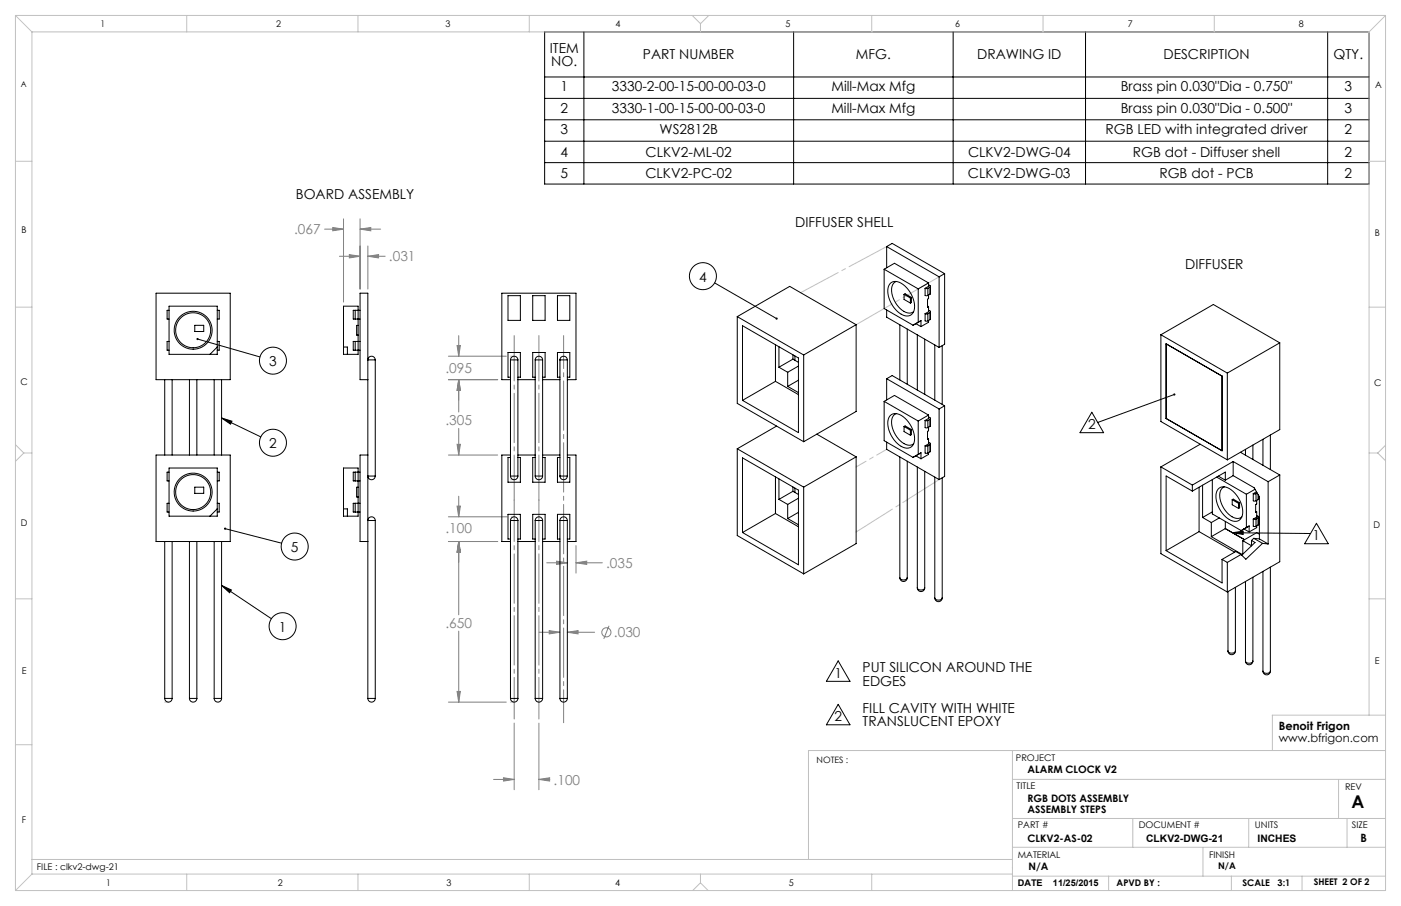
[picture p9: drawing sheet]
<svg xmlns="http://www.w3.org/2000/svg" width="432mm" height="279mm" viewBox="0 0 432 279" stroke-linecap="round" stroke-linejoin="round" font-family="sans-serif">
<g fill="none" stroke="#808080" stroke-width=".31">
<path d="M100 70.7h5.9M102.6 70.2l3.3 .5-3.3 .5zM104.6 79h6.4M105.9 67.5v25.7M107.7 78.5l3.3 .5-3.3 .5zM111 70.7l3.3-.5v1zM111 67.5v21.6M111 70.7h6.3M113.4 79l3.3-.5v1zM113.4 75.9v13.2M113.4 79h5.3M138.2 117.1h15.2"/>
<path d="M138.2 109.8h17.9M140.9 106.5h1l-.5 3.3zM141.4 117.1l.5 3.3h-1zM141.4 117.1v10M141.4 103.5v6.3M140.9 137h1l-.5 3.3zM141.4 132.1v8.2M138.2 140.3h15.2M138.2 159.4h18M140.9 156.1h1l-.5 3.3zM141.4 153v6.4M138.2 167h15.2"/>
<path d="M141.4 167l.5 3.3h-1zM141.4 167v22.6M168.5 173.6h6.4M171.6 173.1l3.3 .5-3.3 .5zM177.5 173.6l3.3-.5v1zM177.5 168.3v8.4M177.5 173.6h8.2M141.4 194.6v21.9M166.2 195h6.4M169.3 194.5l3.3 .5-3.3 .5zM174.9 195l3.3-.5v1zM174.9 195h8.4"/>
<path d="M187.7 193l-1.6 4M138.2 216.5h17.8M140.9 213.2h1l-.5 3.3zM155.2 239.9l3.3 .5-3.3 .5zM158.5 223v20.5M166.1 223v20.5M152.1 240.4h6.4M166.1 240.4l3.3-.5v1zM166.1 240.4h3.4"/>
<circle cx="186.9" cy="195" r="1.41"/>
</g>
<g fill="none" stroke="#000" stroke-width=".31">
<path d="M167.9 9.8h254.1v47h-254.1zM180 9.8v47M244.6 9.8v47M293.8 9.8v47M334.6 9.8v47M409.2 9.8v47M167.9 30.3h254.1M167.9 36.9h254.1M167.9 23.7h254.1M167.9 43.5h254.1M167.9 50.2h254.1M220.3 87.2l19.1 11.1"/>
<path d="M60.9 104.6l19.2 5.5M68.3 128.9l3.2 1-.5 .9zM68.3 128.9l12.1 5.8M336.5 127.1l3.6 6.3h-7.2zM361.9 121.7l-23.6 8.6M69.4 163l17.4 4.5M379.9 164.3l24 .2M379.9 164.3l3.3-.5v1zM405.7 161.4l3.7 6.3h-7.3zM68.3 180.5l3 1.5-.5 .8zM68.3 180.5l15.3 10.3M258.3 203.8l3.7 6.3h-7.3z"/>
<path d="M258.3 217.2l3.7 6.3h-7.3z"/>
<circle cx="216.6" cy="85.2" r="4.2"/>
<circle cx="84.1" cy="111.2" r="4.2"/>
<circle cx="84.1" cy="136.5" r="4.2"/>
<circle cx="90.8" cy="168.5" r="4.2"/>
<circle cx="87.1" cy="193.1" r="4.2"/>
</g>
<path d="M158.5 221.7v-67.5M166.1 221.7v-67.5" fill="none" stroke="#808080" stroke-width=".31" stroke-dasharray="15.2 1.3 1.3 1.3" stroke-dashoffset="2.4"/>
<path d="M173.7 103.5v119.4" fill="none" stroke="#808080" stroke-width=".31" stroke-dasharray="15.2 1.3 1.3 1.3" stroke-dashoffset="5.1"/>
<path d="M158.5 154.3v-50.8M166.1 154.3v-50.8" fill="none" stroke="#808080" stroke-width=".31" stroke-dasharray="15.2 1.3 1.3 1.3" stroke-dashoffset="1.3"/>
<path d="M158.5 109.8h-1.2M158.5 159.4h-1M158.5 147.9h-1.2M51.9 216.5h-1.1M158.5 216.5h-1.2" fill="none" stroke="#c0c0c0" stroke-width=".31" stroke-dasharray="15.2 1.3 1.3 1.3"/>
<path d="M273.3 76l-26.5 14.3" fill="none" stroke="#c0c0c0" stroke-width=".31" stroke-dasharray="15.2 1.3 1.3 1.3" stroke-dashoffset="2.1"/>
<path d="M289.4 85.4l-25.5 14.7" fill="none" stroke="#c0c0c0" stroke-width=".31" stroke-dasharray="15.2 1.3 1.3 1.3" stroke-dashoffset="2.4"/>
<path d="M289.4 147.9l-25.5 16.2" fill="none" stroke="#c0c0c0" stroke-width=".31" stroke-dasharray="15.2 1.3 1.3 1.3" stroke-dashoffset="2"/>
<path d="M273.3 138.6l-9.4 5.4" fill="none" stroke="#c0c0c0" stroke-width=".31" stroke-dasharray="15.2 1.3 1.3 1.3" stroke-dashoffset="11.7"/>
<g fill="none" stroke="#c0c0c0" stroke-width=".31">
<path d="M4.8 4.8l5 5M4.8 4.8h422.2M4.8 4.8v269.8M9.8 9.8h412.2M9.8 9.8v259.8M57.5 4.8v5M110.3 4.8v5M163.1 4.8v5M213.4 4.8l2.5 2.5M215.9 7.3v2.5M218.4 4.8l-2.5 2.5M268.7 4.8v5"/>
<path d="M321.5 4.8v5M374.3 4.8v5M422 9.8v210.7M427 4.8l-5 5M427 4.8v269.8h-422.2M4.8 49.7h5M422 49.7h5M4.8 94.7h5M422 94.7h5M4.8 137.1l2.5 2.6M7.3 139.7l-2.5 2.6M7.3 139.7h2.5"/>
<path d="M422 139.7h2.6M424.6 139.7l2.4 2.4M427 137.3l-2.4 2.4M4.8 184.7h5M422 184.7h5M4.8 229.7h5M312 231.5v43.1M427 231.5h-177.8v33.6M427 220.5h-34.8v11M312 240.3h115M312 252.4h115M349.1 252.4v8.9"/>
<path d="M384.9 252.4v8.9M412.6 240.3v12.1M415.2 252.4v8.9M9.8 265.1h302.2M9.8 269.6l-5 5M9.8 269.6h302.2M57.5 269.6v5M110.3 269.6v5M163.1 269.6v5M215.9 272.2l-2.4 2.4M215.9 272.2l2.4 2.4M215.9 269.6v2.6"/>
<path d="M268.7 269.6v5M312 270.2h115M312 261.3h115M341.7 270.2v4.4M370.8 261.3v8.9M379.5 270.2v4.4M401.3 270.2v4.4"/>
</g>
<path d="M60.6 104.3v.2l.3 .1-.3-.1a.34 .34 0 0 0 .3 .4 .34 .34 0 0 0 .3-.5 .34 .34 0 0 0-.6-.1zM68.3 180.5l3 1.5-.5 .8zM68.3 128.9l3.2 1-.5 .9zM69.1 162.8l-.1 .1 .4 .1-.4-.1a.34 .34 0 0 0 .4 .5 .34 .34 0 0 0 .3-.5 .34 .34 0 0 0-.6-.1zM239.2 98l-.1 .4 .4 .1 .2-.1-.3-.1 .3 .1v-.3zM379.9 164.3l3.3-.5v1zM361.7 121.4a.34 .34 0 0 0 .2 .6 .34 .34 0 0 0 .4-.5l-.4 .2 .3-.2z" fill="#000"/>
<g fill="#808080">
<path d="M140.9 106.5h1l-.5 3.3zM141.4 117.1l.5 3.3h-1zM140.9 156.1h1l-.5 3.3zM141.4 167l.5 3.3h-1zM141.4 167l.5 3.3h-1zM140.9 213.2h1l-.5 3.3z"/>
<path d="M102.6 70.2l3.3 .5-3.3 .5zM111 70.7l3.3-.5v1zM107.7 78.5l3.3 .5-3.3 .5zM113.4 79l3.3-.5v1zM141.4 117.1l.5 3.3h-1zM140.9 137h1l-.5 3.3zM155.2 239.9l3.3 .5-3.3 .5zM166.1 240.4l3.3-.5v1zM169.3 194.5l3.3 .5-3.3 .5zM174.9 195l3.3-.5v1zM171.6 173.1l3.3 .5-3.3 .5zM177.5 173.6l3.3-.5v1z"/>
</g>
<g fill="none" stroke="#000" stroke-width=".31">
<path d="M273.3 76v6.6M273.3 76l16.1 9.4M273.3 76l1.7-.9 16.1 9.3M48.1 90.4h22.9v26.7h-22.9zM52.1 95.7h-.6v2.7h.6M52.1 94.4h14.9v14.9h-14.9zM67 95.7h.6v2.7h-.6M105.9 94.4h4.5v14.9h-4.5zM109.5 98.4h1.5M109.5 95.7h1.5M109.5 95.7h-.6v2.7h.6M109.5 95.7v2.7"/>
<path d="M156.6 91.2h3.8v7.6h-3.8zM164.2 91.2h3.8v7.6h-3.8zM171.8 91.2h3.8v7.6h-3.8zM227.2 97.6v26.8l20.5 11.8M227.2 97.6l20.5 11.9M227.2 97.6l16.2-9.3 20.5 11.8M272.5 83v12.2l8.9 5.1M272.5 83l10.5 6.1M272.5 83l3.2-1.8 10.5 6.1M273.3 95.6v2.2l16.1 9.4M274.3 87.5a2.87 2.87 0 0 1 4 .2 8.2 8.2 0 0 1 3.2 8.6 2.47 2.47 0 0 1-3.7 .6 8.2 8.2 0 0 1-3.8-8.9zM276.2 86.8a2.93 2.93 0 0 0-1.3 3.7 7.3 7.3 0 0 0 5.4 6.1l1.3-.5"/>
<path d="M278.6 90.8v1.5l2 1.2M278.6 90.8l.4-.2 1.9 1.1M278.6 90.8l2 1.1M280.6 91.9v1.6M280.9 91.7v1.6l-.3 .2M280.9 91.7l-.3 .2M283 89.1v10.3l.9-.5M283.9 98.9v1.8M283.9 98.9l-2.5 1.4M285.1 88.9h.9M285.1 88.9v2.2h.9M285.1 96.7h.9"/>
<path d="M285.1 96.7v2.3h.9M285.9 94.4l.3 .1M286 88.9v2.2M286 96.7v2.3M286.2 87.8l.5 .4-.1 .3M286.2 95.6l.5 .4-.1 .4M286.2 87.3l-3.2 1.8M286.2 87.3v1l-1.1 .6M286.2 91v1.1l-.3 .2v2.4l.3-.2M286.2 94.5v1.6l-1.1 .6M286.2 98.8v.6l-2.3 1.3M286.6 88.5v2.2"/>
<path d="M286.6 96.4v2.2M286.6 88.5l-.6 .4M286.6 90.7l-.6 .4M286.6 96.4l-.6 .3M286.6 98.6l-.6 .4M286.8 88.3v2.2l-.2 .2M286.8 96.1v2.2l-.2 .3M289.4 85.4v21.8M291.1 84.4v21.8l-1.7 1M291.1 84.4l-1.7 1M50.8 117.1v23.2M52.1 105.3h-.6v2.7h.6"/>
<path d="M53.1 117.1v23.2M58.4 117.1v23.2M60 100.3h2.8v1.9h-2.8zM60.7 117.1v23.2M66 117.1v23.2M67 105.3h.6v2.7h-.6M67 107l-2.3 2.3M68.3 117.1v23.2M105.9 107h1.2v2.3M109.5 108h1.5M109.5 105.3h1.5M109.5 105.3h-.6v2.7h.6"/>
<path d="M109.5 105.3v2.7M110.4 100.3h-.5v3h.5M113.4 117.1h-2.4v-26.7h2.4v125M113.8 110.1a1.05 1.05 0 0 1 1.2-.2 1.05 1.05 0 0 1 .6 1.1h-2.2zM115.7 111v35.8M157.3 111a1.14 1.14 0 0 1 1.2-1.2 1.14 1.14 0 0 1 1.1 1.2M157.3 111h2.3M157.3 117.1h-2.6v-26.7h22.8v26.7h-2.6M157.3 111v35.8M157.3 116.3h-.7v-7.6h3.8v7.6h-.8M159.6 117.1h5.4M159.6 111v35.8"/>
<path d="M165 111a1.14 1.14 0 0 1 1.1-1.2 1.14 1.14 0 0 1 1.1 1.2M165 111h2.2M165 111v35.8M165 116.3h-.8v-7.6h3.8v7.6h-.8M167.2 117.1h5.4M167.2 111v35.8M172.6 111a1.14 1.14 0 0 1 1.1-1.2 1.14 1.14 0 0 1 1.2 1.2M172.6 111h2.3M172.6 111v35.8M172.6 116.3h-.8v-7.6h3.8v7.6h-.7M174.9 111v35.8M228.8 100.4l17.3 10v23l-17.3-9.9z"/>
<path d="M239 106.3v11.3M239 117.6l7.1 4.1M239 117.6l-10.2 5.9M240.1 106.9v6.3M240.1 113.2l2.7 1.6M242.8 114.8v4.4M242.8 119.2l3.3 1.9M244.4 109.4v1.4M244.4 110.8l-4.3 2.4M244.4 110.8l1.7 .9M245 109.8v1.3M246.1 117.2l-3.3 2"/>
<path d="M246.1 112.9l-3.3 1.9M247.7 109.5v26.7M263.9 100.1v26.8l-16.2 9.3M263.9 100.1l-16.2 9.4M273.3 116.8l16.1 9.3M273.3 116.8l1.7-1 16.1 9.3M273.3 116.8v6.5M277.3 100.2v17M279.6 101.5v17M281.4 100.3l.9-.5 1.6 .9M282.7 103.3v17M285 104.6v17"/>
<path d="M288.1 106.4v17M290.4 106.6v18.1M357.8 103.2v26.8l20.5 11.8M357.8 103.2l20.5 11.9M357.8 103.2l16.2-9.3 20.4 11.8M359.4 106l17.3 10v23l-17.3-9.9zM378.3 115.1v26.7M394.4 105.7v26.8l-16.1 9.3M394.4 105.7l-16.1 9.4M227.2 138.4v26.8l20.5 11.8M227.2 138.4l20.5 11.8M239.4 131.4l-12.2 7"/>
<path d="M251.7 133.9l12.2 7M272.5 123.8l10.5 6M272.5 123.8l3.2-1.9 10.5 6.1M272.5 123.8v12.1l8.9 5.2M273.3 136.4v2.2l16.1 9.3M274.3 128.3a2.87 2.87 0 0 1 4 .2 8.2 8.2 0 0 1 3.2 8.5 2.47 2.47 0 0 1-3.7 .7 8.2 8.2 0 0 1-3.8-9zM276.2 127.6a2.93 2.93 0 0 0-1.3 3.6 7.3 7.3 0 0 0 5.4 6.1l1.3-.5M278.6 131.5l.4-.2 1.9 1.2M278.6 131.5v1.6l2 1.1M278.6 131.5l2 1.2M280.6 132.7v1.5M280.9 132.5v1.5l-.3 .2"/>
<path d="M280.9 132.5l-.3 .2M283 129.8v10.3l.9-.5M283.9 139.6v1.9M283.9 139.6l-2.5 1.5M285.1 129.7h.9M285.1 129.7v2.2h.9M285.1 137.5h.9M285.1 137.5v2.2h.9M285.9 135.1l.3 .2M286 129.7v2.2M286 137.5v2.2M286.2 128.6l.5 .3-.1 .4"/>
<path d="M286.2 136.4l.5 .4-.1 .3M286.2 128l-3.2 1.8M286.2 131.7v1.1l-.3 .2v2.5l.3-.2M286.2 128v1l-1.1 .7M286.2 135.3v1.6l-1.1 .6M286.2 139.6v.5l-2.3 1.4M286.6 129.3l-.6 .4M286.6 129.3v2.2M286.6 137.1v2.2M286.6 131.5l-.6 .4M286.6 137.1l-.6 .4M286.6 139.3l-.6 .4"/>
<path d="M286.8 129v2.3l-.2 .2M286.8 136.9v2.2l-.2 .2M289.4 126.1v21.8M291.1 125.1l-1.7 1M291.1 125.1v21.8l-1.7 1M369.9 137l-12.1 7M382.3 139.5l12.1 7M383.9 138.6v1.8M386.1 137.3v4.4M389.3 135.5v8M391.5 134.2v10.6M48.1 140.3h22.9v26.7h-22.9z"/>
<path d="M52.1 155.2h-.6v2.7h.6M52.1 145.6h-.6v2.7h.6M52.1 144.3h14.9v14.9h-14.9zM60 150.2h2.8v1.9h-2.8zM67 155.2h.6v2.7h-.6M67 145.6h.6v2.7h-.6M67 156.9l-2.3 2.3M105.9 144.3h4.5v14.9h-4.5zM105.9 156.9h1.2v2.3M109.5 157.9h1.5M109.5 155.2h1.5M109.5 148.3h1.5"/>
<path d="M109.5 145.6h1.5M109.5 145.6h-.6v2.7h.6M109.5 155.2h-.6v2.7h.6M109.5 145.6v2.7M109.5 155.2v2.7M110.4 150.3h-.5v3h.5M113.4 146.8h2.2a1.09 1.09 0 0 1-1.1 1.2 1.09 1.09 0 0 1-1.1-1.2zM113.4 140.3h-2.4v26.7h2.4M113.8 159.7a1.05 1.05 0 0 1 1.2-.3 1.05 1.05 0 0 1 .6 1.1h-2.2zM157.3 146.8a1.14 1.14 0 0 0 1.2 1.1 1.14 1.14 0 0 0 1.1-1.1M157.3 146.8h2.3M157.3 140.3h-2.6v26.7h2.6"/>
<path d="M157.3 141.1h-.7v7.6h3.8v-7.6h-.8M159.6 140.3h5.4M165 146.8a1.14 1.14 0 0 0 1.1 1.1 1.14 1.14 0 0 0 1.1-1.1M165 146.8h2.2M165 141.1h-.8v7.6h3.8v-7.6h-.8M167.2 140.3h5.4M172.6 146.8a1.14 1.14 0 0 0 1.1 1.1 1.14 1.14 0 0 0 1.2-1.1M172.6 146.8h2.3M172.6 141.1h-.8v7.6h3.8v-7.6h-.7M174.9 140.3h2.6v26.7h-2.6M228.8 141.2l17.3 10v23l-17.3-10zM239 147.1v11.3"/>
<path d="M239 158.4l7.1 4M239 158.4l-10.2 5.8M240.1 147.7v6.3M240.1 154l2.7 1.6M242.8 155.6v4.3M242.8 159.9l3.3 1.9M244.4 151.5l-4.3 2.5M244.4 150.2v1.3M244.4 151.5l1.7 1M245 150.5v1.4M246.1 158l-3.3 1.9M246.1 153.6l-3.3 2"/>
<path d="M247.7 150.2v26.8M263.9 140.9l-16.2 9.3M263.9 140.9v26.7l-16.2 9.4M277.3 140.9v37.3M279.6 142.2v36M281.4 141.1l.9-.5 1.6 .9M282.7 144v37.3M285 145.3v36M288.1 147.1v37.3M290.4 147.4v37M357.8 144v26.7l20.5 11.9M357.8 144l9.7 5.6"/>
<path d="M367.5 149.6v1.9M367.5 151.5l-8.1-4.7v23M369.6 150.3v13.6M370.6 149.6v10M370.6 159.6l2.7 1.5M373.6 157.9l-3 1.7M373.6 147.9v10.6l9 5.1M375 147.1l9.1 5.3M375.4 150.9a2.87 2.87 0 0 1 4.1 .2 8.2 8.2 0 0 1 3.2 8.5 2.47 2.47 0 0 1-3.8 .6 8.2 8.2 0 0 1-3.8-8.9zM375.5 146.8l2.2 1.3M375.8 159.7l-2.5 1.4M377.4 150.1a2.93 2.93 0 0 0-1.4 3.7 7.3 7.3 0 0 0 5.4 6.1l1.3-.5"/>
<path d="M377.7 148.1v-2.5l-10.2 5.9M379.8 154.1l.3-.2 1.9 1.1M379.8 154.1v1.6l1.9 1.1M379.8 154.1l1.9 1.1M380.1 142.3l10.7 6.2M380.1 142.3l-12.6 7.3M380.1 142.3v4.4M380.1 146.7l-2.4 1.4M380.1 146.7l6.4 3.7 1.7 2.8v13M381.7 155.2v1.6M382 155v1.6l-.3 .2M382 155l-.3 .2"/>
<path d="M384.1 152.4v10.3M386.3 152.2h.8M386.3 152.2v2.2h.8M386.8 150.9l-2.7 1.5M387 157.7l.3 .2M387.1 152.2v2.2M387.3 151.7l-1 .5M387.3 159l.6 .3-.1 .4M387.3 154.3v1.1l-.3 .2v2.5l.3-.2M387.3 157.9v1.6l-1 .6M387.5 152l-.4 .2M387.8 154.1l-.7 .3"/>
<path d="M387.8 159.7l-.7 .4M387.8 152.5v1.6M387.8 159.7v2.2M387.9 152.8l-.1 1.3M387.9 159.5v2.2l-.1 .2M390.8 148.5v19.3M394.4 146.5v26.7l-16.1 9.4M394.4 146.5l-3.6 2M50.8 167v48.4M53.1 167v48.4M58.4 167v48.4M60.7 167v48.4"/>
<path d="M66 167v48.4M68.3 167v48.4M115.7 160.5v54.9M157.3 160.5a1.14 1.14 0 0 1 1.2-1.1 1.14 1.14 0 0 1 1.1 1.1M157.3 160.5h2.3M157.3 160.5v54.9M157.3 166.2h-.7v-7.6h3.8v7.6h-.8M159.6 167h5.4M159.6 160.5v54.9M165 160.5a1.14 1.14 0 0 1 1.1-1.1 1.14 1.14 0 0 1 1.1 1.1M165 160.5h2.2M165 160.5v54.9"/>
<path d="M165 166.2h-.8v-7.6h3.8v7.6h-.8M167.2 167h5.4M167.2 160.5v54.9M172.6 160.5a1.14 1.14 0 0 1 1.1-1.1 1.14 1.14 0 0 1 1.2 1.1M172.6 160.5h2.3M172.6 160.5v54.9M172.6 166.2h-.8v-7.6h3.8v7.6h-.7M174.9 160.5v54.9M277.3 178.2a1.14 1.14 0 0 0 1.2 1.1 1.14 1.14 0 0 0 1.1-1.1M277.3 178.2a1.32 1.32 0 0 0 2.3 0M359.4 169.8l17.3 10v-7.3M369.6 163.9l10.9 6.4"/>
<path d="M369.6 163.9l-10.2 5.9M373.3 161.1v4.4M373.3 165.5l9.6 5.5M376.7 172.5l1.6 .9M377.7 160.8v2.2M377.7 163l-4.4 2.5M377.7 163l5.9 3.4M378.3 173.4v9.2M382.5 171l-4.2 2.4M382.5 171l-1.6-.9-4.2 2.4M382.6 163.6l2.4-1.4v1.9M382.6 163.6l.8-.5 1.6 1"/>
<path d="M383 166.7v4.2M383.9 179.3v24.6M385.7 166.7v1.6l-2.7-1.6M385.7 166.7l1.1 .6-4.1 3.9M386.1 178v25.9M386.3 160.1h.8M386.3 160.1v2.2h.8M386.4 166l2.7 1.6M386.4 166l-.7 .7M386.4 166l1.8 .2M387.1 160.1v2.2M387.3 162.2v.5l-2.3 1.4"/>
<path d="M387.8 161.9l-.7 .4M388.2 166.2l2.6 1.6M388.2 164.7l-.9-.4-4.3 2.4M389.1 167.6l-5.1 4.9-1.5-1.5M389.1 167.6l1.7 .2M389.3 176.2v30.8M391.5 174.9v32.1M282.7 181.3a1.14 1.14 0 0 0 1.2 1.1 1.14 1.14 0 0 0 1.1-1.1M282.7 181.3a1.32 1.32 0 0 0 2.3 0M288.1 184.4a1.14 1.14 0 0 0 1.2 1.2 1.14 1.14 0 0 0 1.1-1.2M288.1 184.4a1.32 1.32 0 0 0 2.3 0M378.5 182.4v18.4"/>
<path d="M380.8 181.1v19.7M50.8 215.4a1.14 1.14 0 0 0 1.1 1.1 1.14 1.14 0 0 0 1.2-1.1M50.8 215.4h2.3M58.4 215.4a1.14 1.14 0 0 0 1.1 1.1 1.14 1.14 0 0 0 1.2-1.1M58.4 215.4h2.3M66 215.4a1.14 1.14 0 0 0 1.2 1.1 1.14 1.14 0 0 0 1.1-1.1M66 215.4h2.3M113.4 215.4a1.14 1.14 0 0 0 1.1 1.1 1.14 1.14 0 0 0 1.2-1.1M113.4 215.4h2.3M157.3 215.4a1.14 1.14 0 0 0 1.2 1.1 1.14 1.14 0 0 0 1.1-1.1M157.3 215.4h2.3M165 215.4a1.14 1.14 0 0 0 1.1 1.1 1.14 1.14 0 0 0 1.1-1.1"/>
<path d="M165 215.4h2.2M172.6 215.4a1.14 1.14 0 0 0 1.1 1.1 1.14 1.14 0 0 0 1.2-1.1M172.6 215.4h2.3M378.5 200.8a1.14 1.14 0 0 0 1.1 1.1 1.14 1.14 0 0 0 1.2-1.1M378.5 200.8a1.32 1.32 0 0 0 2.3 0M383.9 203.9a1.14 1.14 0 0 0 1.1 1.1 1.14 1.14 0 0 0 1.1-1.1M383.9 203.9a1.32 1.32 0 0 0 2.2 0M389.3 207a1.14 1.14 0 0 0 1.1 1.1 1.14 1.14 0 0 0 1.1-1.1M389.3 207a1.32 1.32 0 0 0 2.2 0"/>
<circle cx="59.5" cy="101.8" r="5.8"/>
<circle cx="59.5" cy="101.8" r="5.4"/>
<circle cx="59.5" cy="151.8" r="5.8"/>
<circle cx="59.5" cy="151.8" r="5.4"/>
</g>
<text font-size="5.4" x="416.5" y="249.1">A</text>
<g font-size="4.2">
<text x="169.5" y="16.2">ITEM</text>
<text x="169.9" y="20.3">NO.</text>
<text x="198.2" y="18.3">PART NUMBER</text>
<text x="263.8" y="18.3">MFG.</text>
<text x="301.2" y="18.3">DRAWING ID</text>
<text x="358.6" y="18.3">DESCRIPTION</text>
<text x="411" y="18.3">QTY.</text>
<text x="172.7" y="28.2">1</text>
<text x="188.6" y="28.2">3330-2-00-15-00-00-03-0</text>
<text x="256.2" y="28.2">Mill-Max Mfg</text>
<text x="345.4" y="28.2">Brass pin 0.030&quot;Dia - 0.750&quot;</text>
<text x="414.4" y="28.2">3</text>
<text x="172.7" y="34.8">2</text>
<text x="188.6" y="34.8">3330-1-00-15-00-00-03-0</text>
<text x="256.2" y="34.8">Mill-Max Mfg</text>
<text x="345.4" y="34.8">Brass pin 0.030&quot;Dia - 0.500&quot;</text>
<text x="414.4" y="34.8">3</text>
<text x="172.7" y="41.4">3</text>
<text x="203.3" y="41.4">WS2812B</text>
<text x="340.8" y="41.4">RGB LED with integrated driver</text>
<text x="414.4" y="41.4">2</text>
<text x="172.7" y="48.3">4</text>
<text x="199" y="48.3">CLKV2-ML-02</text>
<text x="298.3" y="48.3">CLKV2-DWG-04</text>
<text x="349.1" y="48.3">RGB dot - Diffuser shell</text>
<text x="414.4" y="48.3">2</text>
<text x="172.7" y="54.9">5</text>
<text x="198.9" y="54.9">CLKV2-PC-02</text>
<text x="298.3" y="54.9">CLKV2-DWG-03</text>
<text x="357.3" y="54.9">RGB dot - PCB</text>
<text x="414.4" y="54.9">2</text>
<text x="91.2" y="61.3">BOARD ASSEMBLY</text>
<text x="245.1" y="70">DIFFUSER SHELL</text>
<text x="365.3" y="82.9">DIFFUSER</text>
<text x="215.5" y="86.8">4</text>
<text x="83" y="112.9">3</text>
<text x="335.3" y="132.4">2</text>
<text x="83" y="138.2">2</text>
<text x="404.6" y="166.6">1</text>
<text x="89.7" y="170.2">5</text>
<text x="85.9" y="194.8">1</text>
<text x="257.2" y="209.1">1</text>
<text x="265.9" y="207.2">PUT SILICON AROUND THE</text>
<text x="265.9" y="211.4">EDGES</text>
<text x="265.9" y="219.8">FILL CAVITY WITH WHITE</text>
<text x="257.2" y="222.5">2</text>
<text x="265.9" y="224">TRANSLUCENT EPOXY</text>
</g>
<g font-size="4.2" fill="#808080">
<text x="90.7" y="72.3">.067</text>
<text x="119.9" y="80.6">.031</text>
<text x="137.3" y="115.1">.095</text>
<text x="137.3" y="131.2">.305</text>
<text x="137.3" y="164.5">.100</text>
<text x="186.8" y="175.2">.035</text>
<text x="137.3" y="193.7">.650</text>
<text x="189.2" y="196.6">.030</text>
<text x="170.6" y="242">.100</text>
</g>
<g font-size="3.5">
<text x="394.1" y="225.3">Benoit Frigon</text>
<text x="394.1" y="228.8">www.bfrigon.com</text>
<text x="419.3" y="259.7">B</text>
</g>
<g font-size="3.2">
<text x="316.7" y="238.4">ALARM CLOCK V2</text>
<text x="316.7" y="247.3">RGB DOTS ASSEMBLY</text>
<text x="316.7" y="250.8">ASSEMBLY STEPS</text>
<text x="316.7" y="259.7">CLKV2-AS-02</text>
<text x="353.3" y="259.7">CLKV2-DWG-21</text>
<text x="387.6" y="259.7">INCHES</text>
<text x="317" y="268.2">N/A</text>
</g>
<g font-size="2.8">
<text x="31" y="8.5">1</text>
<text x="85.1" y="8.5">2</text>
<text x="137.3" y="8.5">3</text>
<text x="189.7" y="8.5">4</text>
<text x="242.1" y="8.5">5</text>
<text x="294.4" y="8.5">6</text>
<text x="347.6" y="8.5">7</text>
<text x="400.3" y="8.5">8</text>
<text x="423.8" y="27.2">A</text>
<text x="6.7" y="71.8">B</text>
<text x="423.8" y="72.8">B</text>
<text x="6.4" y="118.6">C</text>
<text x="423.5" y="118.9">C</text>
<text x="6.5" y="162.1">D</text>
<text x="423.4" y="163">D</text>
<text x="6.7" y="207.9">E</text>
<text x="423.7" y="204.9">E</text>
<text x="313.1" y="234.6">PROJECT</text>
<text x="313.3" y="243.2">TITLE</text>
<text x="414.5" y="243.6">REV</text>
<text x="6.7" y="253.8">F</text>
<text x="313.7" y="255.3">PART #</text>
<text x="351" y="255.3">DOCUMENT #</text>
<text x="386.8" y="255.3">UNITS</text>
<text x="416.7" y="255.3">SIZE</text>
<text x="11.4" y="268.4">FILE : clkv2-dwg-21</text>
<text x="313.7" y="264.6">MATERIAL</text>
<text x="372.6" y="264.5">FINISH</text>
<text x="375.5" y="267.9">N/A</text>
<text x="32.7" y="273.3">1</text>
<text x="85.7" y="273.3">2</text>
<text x="137.6" y="273.3">3</text>
<text x="189.6" y="273.3">4</text>
<text x="243.2" y="273.2">5</text>
<text x="313.7" y="273.3">DATE</text>
<text x="324.5" y="273.3">11/25/2015</text>
<text x="344.1" y="273.1">APVD BY :</text>
<text x="383" y="273.1">SCALE</text>
<text x="393.8" y="273.1">3:1</text>
<text x="404.9" y="273.1">SHEET 2 OF 2</text>
</g>
<text font-size="2.7" x="251.7" y="235.2">NOTES :</text>
<text font-size="2.5" x="6.4" y="27">A</text>
</svg>
